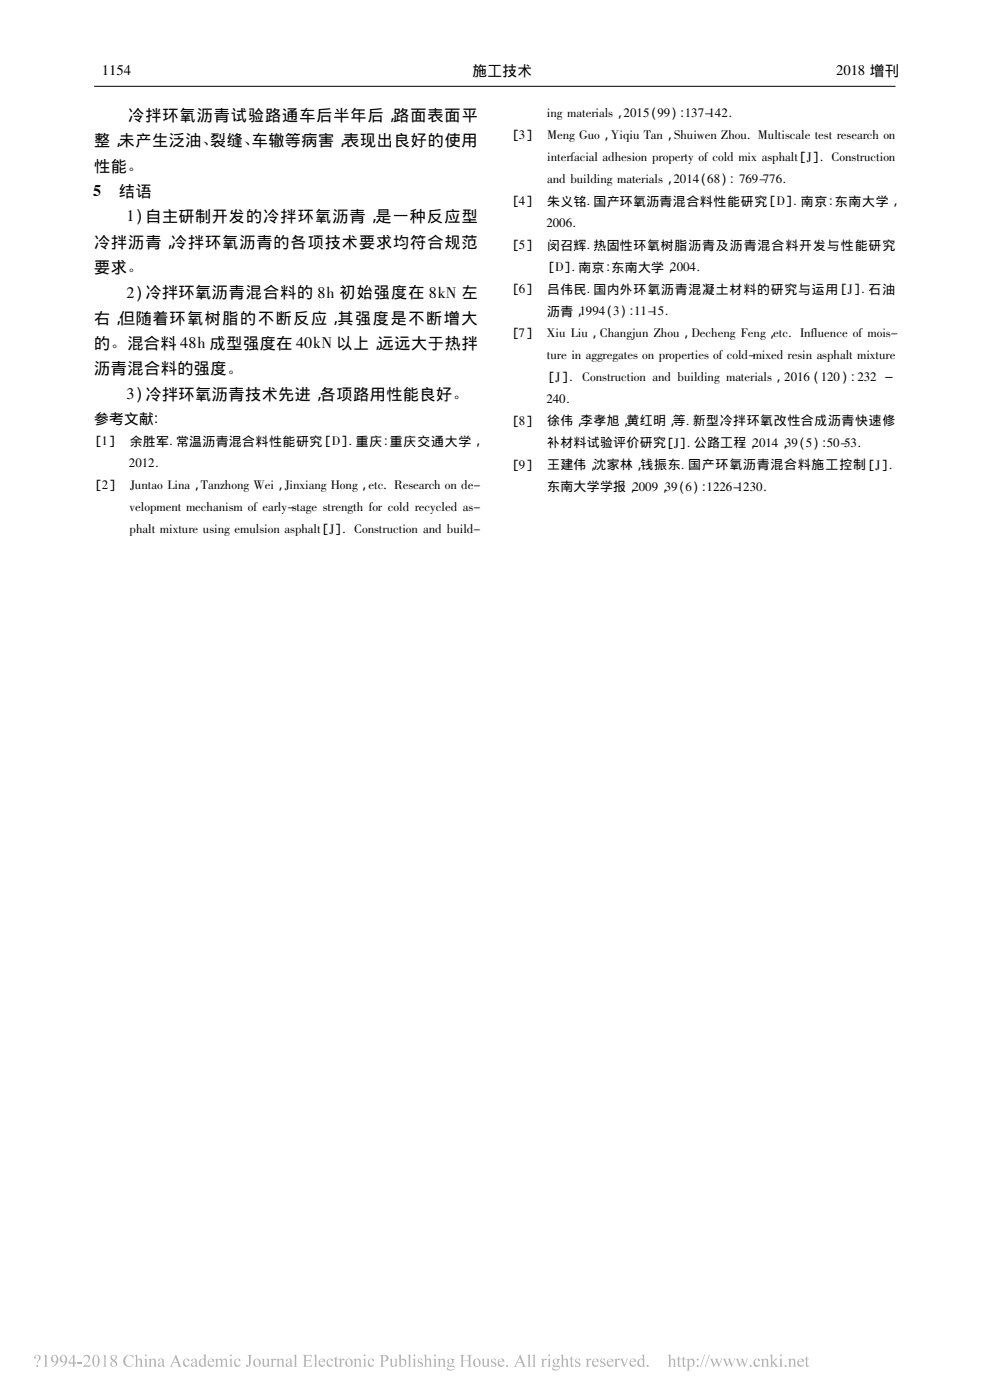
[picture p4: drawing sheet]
<svg xmlns="http://www.w3.org/2000/svg" width="210mm" height="297mm" viewBox="0 0 210 297" stroke-linecap="round" stroke-linejoin="round" font-family="sans-serif">
<path d="M20 18.3h169.9" fill="none" stroke="#000" stroke-width=".21"/>
<g fill="#b3b3b3">
<path d="M7.3 287.7a.73 .73 0 0 1 1.2-.1 .73 .73 0 0 1-.3 1.2l-.3 .5v-.5a.79 .79 0 0 0-.1-1.3 .48 .48 0 0 0-.3 .7l-.2-.2zM7.7 289.7a.22 .22 0 0 1 .4 0 .22 .22 0 0 1-.4 0z" fill-rule="evenodd"/>
<path d="M141.6 287.5l.6-.2v1.2a.54 .54 0 0 1 .7-.3 .54 .54 0 0 1 .3 .7v.9l.3 .1h-.9l.3-.2v-1a.35 .35 0 0 0-.3-.3 .35 .35 0 0 0-.4 .2v1.2l.3 .1h-.9l.3-.2v-2z" fill-rule="evenodd"/>
<path d="M13 287.5a.93 .93 0 0 1 1.1 .3 .93 .93 0 0 1 .1 1.1 1.34 1.34 0 0 1-1.5 1 1.26 1.26 0 0 0 1.1-1.1 .77 .77 0 0 1-1.1-.2 .77 .77 0 0 1 .3-1.1zM13.3 287.5a.64 .64 0 0 0-.3 .9 .64 .64 0 0 0 .9 .3 .99 .99 0 0 0-.5-1.2z" fill-rule="evenodd"/>
<path d="M15.6 287.4h.2v1.6h.3v.2h-.3v.7h-.3v-.7h-1v-.2zM15.5 287.7l-.8 1.3h.8z" fill-rule="evenodd"/>
<path d="M16.4 288.9h1v.3h-1z" fill-rule="evenodd"/>
<path d="M17.9 287.5a.77 .77 0 0 1 1.1 .2 .77 .77 0 0 1-.2 1.1l-.8 .8h.9l.4-.2-.2 .5h-1.5a2.65 2.65 0 0 0 1.2-1.9 .6 .6 0 0 0-.6-.3 .6 .6 0 0 0-.5 .4z" fill-rule="evenodd"/>
<path d="M19.9 287.6a.73 .73 0 0 1 .9-.1 .73 .73 0 0 1 .3 .8 1.08 1.08 0 0 1-1 1.6 1.75 1.75 0 0 1-.2-2.3zM20.2 287.5a2.28 2.28 0 0 0 0 2.3h.3a2.23 2.23 0 0 0 0-2.3z" fill-rule="evenodd"/>
<path d="M21.8 287.7l.6-.3v2.2l.3 .3h-.9l.3-.1v-1.7v-.4z" fill-rule="evenodd"/>
<path d="M45.5 288.4l.6-.2v.3a.52 .52 0 0 1 .5-.3 .52 .52 0 0 1 .5 .3 .53 .53 0 0 1 .7-.3 .53 .53 0 0 1 .4 .6v.9l.2 .2h-.8l.3-.2v-.9a.35 .35 0 0 0-.3-.4 .35 .35 0 0 0-.4 .3v1.1l.2 .1h-.8l.2-.2v-.9a.37 .37 0 0 0-.2-.4 .37 .37 0 0 0-.5 .2v1.1l.3 .2h-.8l.2-.1v-1.3z" fill-rule="evenodd"/>
<path d="M125.8 288.4a.67 .67 0 0 1 .8-.2 .67 .67 0 0 1 .4 .7h-1.2a.6 .6 0 0 0 .4 .7 .6 .6 0 0 0 .8-.4 .74 .74 0 0 1-1 .7 .74 .74 0 0 1-.4-1.1zM126 288.4l-.2 .3h.8a.39 .39 0 0 0-.2-.3 .39 .39 0 0 0-.4 0z" fill-rule="evenodd"/>
<path d="M28.5 287.5l.6-.2v1.2a.55 .55 0 0 1 .7-.3 .55 .55 0 0 1 .3 .7v.8l.3 .2h-.8l.2-.2v-1a.35 .35 0 0 0-.3-.3 .35 .35 0 0 0-.4 .2v1.1l.3 .2h-.9l.3-.1v-.3v-1.7v-.3z" fill-rule="evenodd"/>
<path d="M78.2 288.4a.54 .54 0 0 1 .7-.3 .54 .54 0 0 1 .3 .6h-.1a.42 .42 0 0 0-.5-.4 .42 .42 0 0 0-.3 .6 .59 .59 0 0 0 .4 .7 .59 .59 0 0 0 .7-.4 .75 .75 0 0 1-1 .7 .75 .75 0 0 1-.4-1.1z" fill-rule="evenodd"/>
<path d="M9.2 287.7l.7-.3v2.3l.3 .2h-.9l.3-.1v-2z" fill-rule="evenodd"/>
<path d="M53.6 289a.85 .85 0 0 1 1.7 0 .85 .85 0 0 1-1.7 0zM54.2 288.4a.86 .86 0 0 0 .5 1.4 .91 .91 0 0 0-.3-1.5z" fill-rule="evenodd"/>
<path d="M128.9 288.4a.69 .69 0 0 1 .8-.2 .69 .69 0 0 1 .4 .7h-1.2a.6 .6 0 0 0 .4 .7 .6 .6 0 0 0 .8-.4 .73 .73 0 0 1-1 .7 .73 .73 0 0 1-.4-1.1zM129.1 288.4l-.2 .3h.9a.4 .4 0 0 0-.3-.4 .4 .4 0 0 0-.4 .1z" fill-rule="evenodd"/>
<path d="M39.1 288.4a.56 .56 0 0 1 .6-.2 .56 .56 0 0 1 .4 .5 .27 .27 0 0 1-.3-.1 .27 .27 0 0 1-.1-.2 .6 .6 0 0 0-.6 .3 .6 .6 0 0 0 .2 .7 .55 .55 0 0 0 .5 .2 .55 .55 0 0 0 .5-.4 .76 .76 0 0 1-1 .7 .76 .76 0 0 1-.5-1.1z" fill-rule="evenodd"/>
<path d="M88.7 288.3l.9-.1v.5a.45 .45 0 0 0-.3-.4 .45 .45 0 0 0-.5 .1v.3l.3 .2a.59 .59 0 0 1 .5 .7 .59 .59 0 0 1-.9 .3h-.1v-.5a.45 .45 0 0 0 .3 .4 .45 .45 0 0 0 .5-.2v-.3l-.7-.4z" fill-rule="evenodd"/>
<path d="M44.2 288.4a.69 .69 0 0 1 .8-.2 .69 .69 0 0 1 .5 .7h-1.2a.6 .6 0 0 0 .3 .7 .6 .6 0 0 0 .8-.4 .73 .73 0 0 1-.9 .7 .73 .73 0 0 1-.4-1.1zM44.4 288.4l-.1 .3h.8a.4 .4 0 0 0-.2-.4 .4 .4 0 0 0-.5 .1z" fill-rule="evenodd"/>
<path d="M23.6 287.5a.63 .63 0 0 1 1 .1 .63 .63 0 0 1-.3 .9 .73 .73 0 0 1 .6 .9 .73 .73 0 0 1-.8 .6 .73 .73 0 0 1-.7-.8l.5-.6a.68 .68 0 0 1-.3-1.1zM23.8 287.6l-.1 .3 .5 .6a.49 .49 0 0 0 .4-.7 .49 .49 0 0 0-.8-.2zM24 288.7a.55 .55 0 0 0-.3 .8 .55 .55 0 0 0 .9 .1l-.1-.4z" fill-rule="evenodd"/>
<path d="M133.7 288.4a.69 .69 0 0 1 .8-.2 .69 .69 0 0 1 .4 .7h-1.2a.6 .6 0 0 0 .4 .7 .6 .6 0 0 0 .8-.4 .73 .73 0 0 1-1 .7 .73 .73 0 0 1-.4-1.1zM133.9 288.4l-.2 .3h.8a.4 .4 0 0 0-.2-.4 .4 .4 0 0 0-.4 .1z" fill-rule="evenodd"/>
<path d="M49.8 288.4a.54 .54 0 0 1 .7-.3 .54 .54 0 0 1 .4 .6h-.2a.42 .42 0 0 0-.5-.4 .42 .42 0 0 0-.3 .6 .59 .59 0 0 0 .4 .7 .59 .59 0 0 0 .7-.4 .75 .75 0 0 1-.9 .7 .75 .75 0 0 1-.4-1.1z" fill-rule="evenodd"/>
<path d="M52.5 287.4h1l-.3 .3v1.4a.58 .58 0 0 1-.3 .7 .58 .58 0 0 1-.7-.1l.2-.2 .3 .3 .1-.2v-1.9z" fill-rule="evenodd"/>
<path d="M55.4 288.2h.6v1.1a.36 .36 0 0 0 .3 .4 .36 .36 0 0 0 .4-.2v-1.1l-.2-.2h.5v1.4l.3 .1-.6 .2v-.3a.54 .54 0 0 1-.6 .3 .54 .54 0 0 1-.4-.6v-.9z" fill-rule="evenodd"/>
<path d="M57.3 288.4l.6-.2v.3l.4-.3a.18 .18 0 0 1 .3 .1 .18 .18 0 0 1-.2 .2l-.3-.1-.2 .3v1l.3 .2h-.9l.3-.1v-.3v-1z" fill-rule="evenodd"/>
<path d="M105.8 288.4a.69 .69 0 0 1 .7-.2 .69 .69 0 0 1 .5 .7h-1.2a.6 .6 0 0 0 .4 .7 .6 .6 0 0 0 .7-.4 .73 .73 0 0 1-.9 .7 .73 .73 0 0 1-.4-1.1zM105.9 288.4l-.1 .3h.8a.4 .4 0 0 0-.2-.4 .4 .4 0 0 0-.5 .1z" fill-rule="evenodd"/>
<path d="M62.3 287.5l.5-.2v2.5l.3 .1h-.8l.2-.4v-1.8z" fill-rule="evenodd"/>
<path d="M60.8 288.3a.6 .6 0 0 1 .7-.1 .6 .6 0 0 1 .3 .6l.1 .9h.2l-.4 .2-.1-.2a.49 .49 0 0 1-.8 .2 .49 .49 0 0 1-.1-.7l.9-.4-.1-.3a.35 .35 0 0 0-.4-.2 .35 .35 0 0 0-.2 .5l-.3-.2zM61 289.2v.5h.3l.3-.1v-.7z" fill-rule="evenodd"/>
<path d="M64.2 287.4h1.9v.6l-.3-.4-.9-.1v1h.8l.2-.3v.8l-.2-.3h-.8l.1 1.1a.89 .89 0 0 0 1.2-.5l-.1 .6h-1.9l.3-.1v-.3v-1.8z" fill-rule="evenodd"/>
<path d="M66.5 287.5l.6-.2v2.4l.2 .2h-.8l.3-.1v-2.1z" fill-rule="evenodd"/>
<path d="M92.1 287.5a.2 .2 0 0 1 .4 0 .2 .2 0 0 1-.4 0zM91.8 288.4l.6-.2v1.5l.3 .2h-.8l.2-.1v-1.3z" fill-rule="evenodd"/>
<path d="M71.3 287.7l.1 .5h.4l-.4 .1v1.3l.1 .1 .3-.1a.38 .38 0 0 1-.5 .4 .38 .38 0 0 1-.3-.5v-1.2h-.2z" fill-rule="evenodd"/>
<path d="M130.2 288.4l.6-.2v.3l.3-.3h.2a.2 .2 0 0 1 .1 .3 .2 .2 0 0 1-.3-.1l-.3 .3v1l.3 .2h-.9l.3-.2v-1.2z" fill-rule="evenodd"/>
<path d="M71.8 288.4l.6-.2v.3l.3-.3h.2a.2 .2 0 0 1 .1 .3 .21 .21 0 0 1-.4-.1l-.2 .3v1l.3 .2h-.9l.3-.2v-1.2z" fill-rule="evenodd"/>
<path d="M127.4 288.3l.9-.1v.5a.47 .47 0 0 0-.3-.4 .47 .47 0 0 0-.5 .1l.3 .5a.59 .59 0 0 1 .6 .8 .59 .59 0 0 1-1 .2h-.1v-.5a.48 .48 0 0 0 .3 .4 .48 .48 0 0 0 .6-.2l-.1-.3-.7-.4z" fill-rule="evenodd"/>
<path d="M77.2 287.5a.18 .18 0 0 1 .3 0 .18 .18 0 0 1-.3 0zM76.9 288.4l.6-.2v1.5l.3 .2h-.9l.3-.1v-.3v-1z" fill-rule="evenodd"/>
<path d="M30.8 287.5a.18 .18 0 0 1 .3 0 .18 .18 0 0 1-.3 0zM30.5 288.4l.6-.2v1.5l.3 .2h-.8l.2-.1v-1.3z" fill-rule="evenodd"/>
<path d="M80.5 287.4h.9a.76 .76 0 0 1 1 .8 .76 .76 0 0 1-1.2 .5v1.1l.4 .1h-1.1l.3-.1 .1-.3v-1.8zM81.2 287.6v1a.57 .57 0 0 0 .8-.5 .57 .57 0 0 0-.8-.5z" fill-rule="evenodd"/>
<path d="M82.5 288.2h.6v1.1a.36 .36 0 0 0 .3 .4 .36 .36 0 0 0 .5-.2l-.1-1.1-.2-.2h.5v1.3l.1 .2h.2l-.5 .2v-.3a.54 .54 0 0 1-.7 .3 .54 .54 0 0 1-.4-.6v-.9z" fill-rule="evenodd"/>
<path d="M48.8 287.5a.2 .2 0 0 1 .4 0 .2 .2 0 0 1-.4 0zM48.6 288.4l.5-.2 .1 1.5 .2 .2h-.8l.2-.1 .1-.3-.1-1z" fill-rule="evenodd"/>
<path d="M86.5 287.5l.5-.2v2.5l.3 .1h-.8l.2-.4v-1.8z" fill-rule="evenodd"/>
<path d="M87.7 287.5a.2 .2 0 0 1 .4 0 .2 .2 0 0 1-.4 0zM87.5 288.4l.6-.2v1.5l.2 .2h-.8l.2-.1v-1.3z" fill-rule="evenodd"/>
<path d="M40.6 288.5a.61 .61 0 0 1 .7-.3 .61 .61 0 0 1 .4 .6l.1 .9h.2l-.4 .2-.1-.2a.49 .49 0 0 1-.8 .2 .49 .49 0 0 1-.1-.7l.9-.4-.1-.3a.35 .35 0 0 0-.4-.2 .35 .35 0 0 0-.2 .5l-.2-.1zM40.9 289.2v.5h.3l.3-.1v-.7z" fill-rule="evenodd"/>
<path d="M67.8 288.4a.67 .67 0 0 1 .8-.2 .67 .67 0 0 1 .4 .7h-1.2a.6 .6 0 0 0 .4 .7 .6 .6 0 0 0 .8-.4 .74 .74 0 0 1-1 .7 .74 .74 0 0 1-.4-1.1zM68 288.4l-.2 .3h.8a.39 .39 0 0 0-.2-.3 .39 .39 0 0 0-.4 0z" fill-rule="evenodd"/>
<path d="M145.6 288.4l.6-.2v.4a.62 .62 0 0 1 .7-.4 .62 .62 0 0 1 .4 .8 .76 .76 0 0 1-.3 .8 .76 .76 0 0 1-.8 0v.7l.2 .2h-.9l.3-.1v-.3v-1.8zM146.2 288.7v.6a.46 .46 0 0 0 .5 .6 .46 .46 0 0 0 .3-.7 .49 .49 0 0 0-.2-.7 .49 .49 0 0 0-.6 .2z" fill-rule="evenodd"/>
<path d="M92.7 288.4l.6-.2v.3a.54 .54 0 0 1 .7-.3 .54 .54 0 0 1 .4 .6v1l.2 .1h-.8l.3-.2v-.9l-.1-.3-.2-.1-.5 .2v1.1l.3 .2h-.8l.2-.2v-1.2z" fill-rule="evenodd"/>
<path d="M95.1 288.4l.4-.2 .9 .1v.2h-.3a.68 .68 0 0 1-.1 .8 .68 .68 0 0 1-.8 .1l-.1 .2 .3 .1a.73 .73 0 0 1 1 .5 .9 .9 0 0 1-.8 .6 .9 .9 0 0 1-.8-.5l.3-.4-.2-.3 .3-.3-.3-.5zM95.3 288.4a.48 .48 0 0 0-.1 .6 .48 .48 0 0 0 .6 .2 .48 .48 0 0 0 .1-.6 .48 .48 0 0 0-.6-.2zM95.1 289.9l-.1 .3a.73 .73 0 0 0 .7 .3 .73 .73 0 0 0 .6-.5z" fill-rule="evenodd"/>
<path d="M114.7 288.4l.6-.2v.3l.3-.3h.2a.2 .2 0 0 1 .1 .3 .21 .21 0 0 1-.4-.1l-.2 .3v1l.3 .2h-.9l.3-.2v-1.2z" fill-rule="evenodd"/>
<path d="M97.5 287.4h1.1l-.4 .3v.9h1.2v-1l-.3-.2h1l-.3 .2v2l.3 .3h-1l.3-.1v-1.1h-1.2v.9l.4 .3h-1.1l.3-.1 .1-.3v-1.8z" fill-rule="evenodd"/>
<path d="M167.1 288.4l.6-.2v.3a.52 .52 0 0 1 .6-.3 .52 .52 0 0 1 .4 .6v1l.2 .1h-.8l.2-.1 .1-.3v-.9l-.3-.2-.4 .2v1.2l.2 .1h-.8l.3-.2v-1.2z" fill-rule="evenodd"/>
<path d="M102.1 288.2h.6v1.1a.36 .36 0 0 0 .2 .4 .36 .36 0 0 0 .5-.2l-.1-1.1-.2-.2h.6v1.4l.3 .1-.6 .2v-.3a.54 .54 0 0 1-.7 .3 .54 .54 0 0 1-.4-.6v-.9z" fill-rule="evenodd"/>
<path d="M104.3 288.3l.9-.1v.5a.47 .47 0 0 0-.3-.4 .47 .47 0 0 0-.5 .1l.2 .5a.59 .59 0 0 1 .6 .8 .59 .59 0 0 1-1 .2h-.1v-.5a.48 .48 0 0 0 .4 .4 .48 .48 0 0 0 .5-.2l-.1-.3-.7-.4z" fill-rule="evenodd"/>
<path d="M69.5 288.4a.54 .54 0 0 1 .6-.3 .54 .54 0 0 1 .4 .6h-.2a.42 .42 0 0 0-.5-.4 .42 .42 0 0 0-.3 .6 .59 .59 0 0 0 .4 .7 .59 .59 0 0 0 .8-.4 .75 .75 0 0 1-1 .7 .75 .75 0 0 1-.4-1.1z" fill-rule="evenodd"/>
<path d="M156 288.2h.7l-.1 .2 .4 1.1 .4-.8-.4-.5h.8l-.2 .2 .4 1.1 .4-1.1-.2-.2 .5 .1-.7 1.6-.6-1.1-.6 1.1-.6-1.5z" fill-rule="evenodd"/>
<path d="M110.3 287.4l1 2.3 .3 .2h-1l.3-.2-.2-.6h-1l-.2 .6 .2 .2h-.7l.4-.5zM110.2 288l-.5 1h.9z" fill-rule="evenodd"/>
<path d="M111.8 287.5l.6-.2v2.4l.2 .2h-.8l.3-.1v-2.1z" fill-rule="evenodd"/>
<path d="M112.9 287.5l.5-.2v2.2l.1 .3 .2 .1h-.8l.2-.1v-.3v-1.7v-.3z" fill-rule="evenodd"/>
<path d="M43.1 287.5l.5-.2v2.3l.3 .1-.6 .2v-.2a.74 .74 0 0 1-1 0 .74 .74 0 0 1 0-1l.4-.5 .6 .1v-.6zM42.7 288.4a.77 .77 0 0 0 .5 1.3l.1-.1v-.9a.39 .39 0 0 0-.2-.3 .39 .39 0 0 0-.4 0z" fill-rule="evenodd"/>
<path d="M116.3 287.5a.2 .2 0 0 1 .4 0 .2 .2 0 0 1-.4 0zM116.1 288.4l.6-.2v1.6l.2 .1h-.8l.2-.2v-1.2z" fill-rule="evenodd"/>
<path d="M117.4 288.4l.5-.2 .9 .2-.4 .1a.68 .68 0 0 1-.1 .8 .68 .68 0 0 1-.8 .1l-.1 .2 .3 .1a.72 .72 0 0 1 1.1 .5 .9 .9 0 0 1-.8 .6 .9 .9 0 0 1-.9-.5l.3-.4-.1-.3 .2-.3-.3-.4zM117.6 288.4a.49 .49 0 0 0-.1 .6 .49 .49 0 0 0 .6 .2 .5 .5 0 0 0 .1-.6 .5 .5 0 0 0-.6-.2zM117.5 289.9l-.2 .3a.73 .73 0 0 0 .7 .3 .73 .73 0 0 0 .6-.5z" fill-rule="evenodd"/>
<path d="M160.1 288.4a.56 .56 0 0 1 .6-.2 .56 .56 0 0 1 .4 .5 .27 .27 0 0 1-.3-.1 .27 .27 0 0 1-.1-.2 .6 .6 0 0 0-.6 .3 .6 .6 0 0 0 .2 .7 .55 .55 0 0 0 .5 .2 .55 .55 0 0 0 .5-.4 .76 .76 0 0 1-1 .7 .76 .76 0 0 1-.5-1.1z" fill-rule="evenodd"/>
<path d="M121.3 287.7v.5h.4l-.4 .1v1.3l.1 .1 .3-.1a.32 .32 0 0 1-.3 .3 .32 .32 0 0 1-.4-.2v-1.4h-.2z" fill-rule="evenodd"/>
<path d="M122.1 288.3l.9-.1v.5a.44 .44 0 0 0-.3-.4 .44 .44 0 0 0-.5 .2l.3 .4a.59 .59 0 0 1 .5 .7 .59 .59 0 0 1-.9 .3h-.1v-.5a.48 .48 0 0 0 .3 .4 .48 .48 0 0 0 .5-.2v-.3l-.8-.5z" fill-rule="evenodd"/>
<path d="M74.9 288.4l.6-.2v.3a.52 .52 0 0 1 .7-.3 .52 .52 0 0 1 .3 .6l.1 1 .2 .1h-.8l.2-.1v-.3v-.9l-.2-.2-.5 .2v1.2l.3 .1h-.8l.2-.2v-1.2z" fill-rule="evenodd"/>
<path d="M124.2 288.4l.6-.2v.3l.3-.3 .3 .1a.23 .23 0 0 1-.2 .2 .23 .23 0 0 1-.2-.1l-.2 .3v1l.3 .2h-.9l.3-.2v-1.2z" fill-rule="evenodd"/>
<path d="M153.3 288.2h.7l-.1 .3 .4 1 .4-.8-.4-.5h.7l-.1 .3 .4 1 .4-1.1-.2-.2 .5 .1-.3 .2-.5 1.4-.5-1.1-.6 1.1-.6-1.5z" fill-rule="evenodd"/>
<path d="M73.1 289a.86 .86 0 0 1 1.7 0 .86 .86 0 0 1-1.7 0zM73.7 288.4a.88 .88 0 0 0 .5 1.4 .9 .9 0 0 0-.3-1.5z" fill-rule="evenodd"/>
<path d="M37.3 287.4l1 2.3 .3 .2h-1l.3-.2-.3-.6h-.9l-.3 .6 .3 .2h-.8l.5-.5zM37.2 288l-.5 1h.9z" fill-rule="evenodd"/>
<path d="M118.9 287.5l.6-.2v1.2a.55 .55 0 0 1 .7-.3 .55 .55 0 0 1 .3 .7v.9l.2 .1h-.8l.3-.2v-1a.35 .35 0 0 0-.4-.3 .35 .35 0 0 0-.3 .2v1.2l.2 .1h-.8l.2-.1v-2.1z" fill-rule="evenodd"/>
<path d="M84.4 287.5l.6-.2v1.2a.69 .69 0 0 1 1-.2 .69 .69 0 0 1 .1 1 .91 .91 0 0 1-1.4 .5v-2.1zM85.1 288.5l-.1 1.2a.64 .64 0 0 0 .9-.2 .64 .64 0 0 0-.2-.9l-.3-.2z" fill-rule="evenodd"/>
<path d="M136.1 287.5l.5-.2v2.2l.1 .2h.2l-.6 .2v-.2a.75 .75 0 0 1-1 0 .75 .75 0 0 1 0-1l.5-.5 .5 .1v-.7zM135.7 288.4a.75 .75 0 0 0-.2 .8 .75 .75 0 0 0 .7 .5l.1-.1v-.9a.39 .39 0 0 0-.2-.3 .39 .39 0 0 0-.4 0z" fill-rule="evenodd"/>
<path d="M58.6 288.4l.6-.2v.3a.52 .52 0 0 1 .6-.3 .52 .52 0 0 1 .3 .6l.1 1 .2 .1h-.8l.2-.1 .1-.3-.1-.9-.2-.2-.4 .2v1.2l.2 .1h-.8l.2-.2v-1.2z" fill-rule="evenodd"/>
<path d="M31.4 288.4l.6-.2v.3a.54 .54 0 0 1 .7-.3 .54 .54 0 0 1 .4 .6v1l.2 .1h-.8l.2-.2v-.9v-.3l-.2-.1-.5 .2v1.1l.3 .2h-.8l.2-.2v-1.2z" fill-rule="evenodd"/>
<path d="M11 287.7a.85 .85 0 0 1 1.1-.1 .85 .85 0 0 1 .3 1.1 1.38 1.38 0 0 1-1.6 1.2 1.2 1.2 0 0 0 1.2-1.1 .75 .75 0 0 1-1.1-.1 .75 .75 0 0 1 .1-1zM11.3 287.7a.65 .65 0 0 0-.1 .7 .65 .65 0 0 0 .7 .3 .74 .74 0 0 0-.5-1.2z" fill-rule="evenodd"/>
<path d="M144 287.7l.1 .5h.4l-.4 .1v1.3l.1 .1 .3-.1a.39 .39 0 0 1-.4 .4 .39 .39 0 0 1-.3-.5v-1.2h-.3z" fill-rule="evenodd"/>
<path d="M145.1 287.7v.5h.4l-.4 .1v1.3l.1 .1 .3-.1a.32 .32 0 0 1-.4 .3 .32 .32 0 0 1-.3-.2v-1.4h-.3z" fill-rule="evenodd"/>
<path d="M33.7 288.3a.62 .62 0 0 1 .7-.1 .62 .62 0 0 1 .3 .6l.1 .9h.2l-.4 .2-.2-.2a.51 .51 0 0 1-.9 .1 .51 .51 0 0 1 .5-.8l.4-.2v-.3a.36 .36 0 0 0-.4-.2 .36 .36 0 0 0-.3 .5l-.1-.1zM33.8 289.2l.1 .5h.3l.2-.1v-.7z" fill-rule="evenodd"/>
<path d="M147.8 288.4a.21 .21 0 0 1 .4 0 .21 .21 0 0 1-.4 0zM147.7 289.7a.25 .25 0 0 1 .5 0 .25 .25 0 0 1-.5 0z" fill-rule="evenodd"/>
<path d="M149.4 287.3h.1l-.9 2.6h-.1z" fill-rule="evenodd"/>
<path d="M150.4 287.3h.2l-1 2.6h-.1z" fill-rule="evenodd"/>
<path d="M150.6 288.2h.7l-.2 .3 .4 1 .4-.8-.3-.5h.7l-.1 .3 .3 1 .4-1.1-.2-.2 .5 .1-.2 .2-.5 1.4-.5-1.1-.6 1.1z" fill-rule="evenodd"/>
<path d="M26.6 287.7a1.78 1.78 0 0 1 1.6-.2l.1-.1v.8a.92 .92 0 0 0-1.1-.7 .92 .92 0 0 0-.6 1.2 .98 .98 0 0 0 .6 1.1 .98 .98 0 0 0 1.2-.5 1.24 1.24 0 0 1-1.9 .3 1.24 1.24 0 0 1 .1-1.9z" fill-rule="evenodd"/>
<path d="M89.9 287.5l.5-.2v1.2a.55 .55 0 0 1 .7-.3 .55 .55 0 0 1 .3 .7v.8l.3 .2h-.8l.2-.2v-1a.35 .35 0 0 0-.3-.3 .35 .35 0 0 0-.4 .2v1.1l.3 .2h-.8l.2-.1v-.3v-1.7v-.3z" fill-rule="evenodd"/>
<path d="M100.3 289a.85 .85 0 0 1 1.7 0 .85 .85 0 0 1-1.7 0zM100.8 288.4a.86 .86 0 0 0 .6 1.4 .91 .91 0 0 0-.4-1.5z" fill-rule="evenodd"/>
<path d="M161.3 288.4l.6-.2v.3a.54 .54 0 0 1 .7-.3 .54 .54 0 0 1 .3 .6v1l.3 .1h-.8l.2-.2v-.9v-.3l-.3-.1-.4 .2v1.1l.3 .2h-.8l.2-.2v-1.2z" fill-rule="evenodd"/>
<path d="M163.2 287.5l.6-.2v1.7l.6-.6-.1-.2h.7l-.9 .7 1 1h-.8l.1-.2-.6-.7v.8l.3 .1h-.9l.3-.1v-.3v-1.7l-.1-.3z" fill-rule="evenodd"/>
<path d="M165.5 287.5a.18 .18 0 0 1 .3 0 .18 .18 0 0 1-.3 0zM165.2 288.4l.6-.2v1.5l.3 .2h-.9l.3-.1v-1.3z" fill-rule="evenodd"/>
<path d="M131.5 288.2h.8l-.2 .2 .4 1.1 .4-1.1-.1-.2h.5l-.8 1.7-.8-1.5z" fill-rule="evenodd"/>
<path d="M169.3 288.4a.67 .67 0 0 1 .8-.2 .67 .67 0 0 1 .4 .7h-1.1a.6 .6 0 0 0 .3 .7 .6 .6 0 0 0 .8-.4 .74 .74 0 0 1-1 .7 .74 .74 0 0 1-.4-1.1zM169.5 288.4l-.1 .3h.7a.39 .39 0 0 0-.1-.3 .39 .39 0 0 0-.5 0z" fill-rule="evenodd"/>
<path d="M171.2 287.7v.5h.4l-.4 .1v1.3l.1 .1 .3-.1a.32 .32 0 0 1-.3 .3 .32 .32 0 0 1-.4-.2v-1.4h-.3z" fill-rule="evenodd"/>
<circle cx="107.5" cy="289.7" r=".23"/>
<circle cx="166.6" cy="289.7" r=".23"/>
<circle cx="159.2" cy="289.7" r=".23"/>
<circle cx="137.4" cy="289.7" r=".22"/>
</g>
<g font-size="3.4">
<text x="27.2" y="25.7">冷拌环氧沥青试验路通车后半年后，</text>
<text x="83.4" y="25.7">路面表面平</text>
<text x="20" y="31">整，</text>
<text x="25.2" y="31">未产生泛油、 裂缝、 车辙等病害，</text>
<text x="72.8" y="31">表现出良好的使用</text>
<text x="19.8" y="41.6">5</text>
<text x="20" y="36.4">性能。</text>
<text x="25.2" y="41.8">结语</text>
<text x="26.8" y="47">1 自主研制开发的冷拌环氧沥青，是一种反应型</text>
<text x="20" y="52.5">冷拌沥青，</text>
<text x="36.3" y="52.5">冷拌环氧沥青的各项技术要求均符合规范</text>
<text x="20" y="57.9">要求。</text>
<text x="26.8" y="63.1">2 冷拌环氧沥青混合料的 8h 初始强度在 8kN 左</text>
<text x="20" y="68.7">右，</text>
<text x="25.3" y="68.7">但随着环氧树脂的不断反应，其强度是不断增大</text>
<text x="20" y="74">的。</text>
<text x="27" y="74">混合料 48h 成型强度在 40kN 以上，</text>
<text x="80.2" y="74">远远大于热拌</text>
<text x="20" y="79.4">沥青混合料的强度。</text>
<text x="26.8" y="84.6">3 冷拌环氧沥青技术先进，</text>
<text x="67.8" y="84.8">各项路用性能良好。</text>
</g>
<g font-size="3.1">
<text x="21.6" y="16">1154</text>
<text x="100.2" y="16.1">施工技术</text>
<text x="177.4" y="15.9">2018 增刊</text>
<text x="20" y="89.9">参考文献</text>
</g>
<g font-size="2.7">
<text x="108" y="29.6">［3］</text>
<text x="116" y="24.9">ing materials，2015</text>
<text x="116" y="29.6">Meng Guo，Yiqiu Tan，Shuiwen Zhou． Multiscale test research on</text>
<text x="139.4" y="24.9">99):137-142．</text>
<text x="116" y="34.2">interfacial adhesion property of cold mix asphalt［J］． Construction</text>
<text x="116" y="38.9">and building materials，2014</text>
<text x="150" y="38.9">68): 769-776．</text>
<text x="108" y="43.5">［4］</text>
<text x="116" y="43.7">朱义铭． 国产环氧沥青混合料性能研究［D］． 南京 东南大学，</text>
<text x="108" y="52.8">［5］</text>
<text x="115.9" y="48.2">2006．</text>
<text x="116" y="53">闵召辉． 热固性环氧树脂沥青及沥青混合料开发与性能研究</text>
<text x="115.5" y="57.5">［D］． 南京 东南大学，</text>
<text x="142.2" y="57.5">2004．</text>
<text x="108" y="62.1">［6］</text>
<text x="116" y="62.3">吕伟民． 国内外环氧沥青混凝土材料的研究与运用［J］． 石油</text>
<text x="108" y="71.5">［7］</text>
<text x="116" y="71.5">Xiu Liu，Changjun Zhou，Decheng Feng，etc． Influence of mois-</text>
<text x="116" y="66.9">沥青，</text>
<text x="122.9" y="66.8">1994</text>
<text x="130" y="66.8">3):11-15．</text>
<text x="116" y="76.1">ture in aggregates on properties of cold-mixed resin asphalt mixture</text>
<text x="115.5" y="80.8">［J］．</text>
<text x="123.5" y="80.8">Construction and building materials，2016</text>
<text x="174.1" y="80.8">120):232</text>
<text x="115.9" y="85.4">240．</text>
<text x="19.5" y="94.4">［1］</text>
<text x="27.5" y="94.6">余胜军． 常温沥青混合料性能研究［D］． 重庆 重庆交通大学，</text>
<text x="108" y="90.1">［8］</text>
<text x="116" y="90.2">徐伟，</text>
<text x="116" y="94.9">补材料试验评价研究［J］． 公路工程，</text>
<text x="123.1" y="90.2">李孝旭，</text>
<text x="132.9" y="90.2">黄红明，</text>
<text x="142.7" y="90.2">等． 新型冷拌环氧改性合成沥青快速修</text>
<text x="159.6" y="94.7">2014，</text>
<text x="166.5" y="94.7">39</text>
<text x="170.9" y="94.7">5):50-53．</text>
<text x="27.4" y="99.1">2012．</text>
<text x="108" y="99.4">［9］</text>
<text x="116" y="99.5">王建伟，</text>
<text x="125.9" y="99.5">沈家林，钱振东． 国产环氧沥青混合料施工控制［J］．</text>
<text x="19.5" y="103.7">［2］</text>
<text x="27.6" y="103.7">Juntao Lina，Tanzhong Wei，Jinxiang Hong，etc． Ｒesearch on de-</text>
<text x="116" y="104.2">东南大学学报，</text>
<text x="134.1" y="104">2009，</text>
<text x="141" y="104">39</text>
<text x="145.4" y="104">6):1226-1230．</text>
<text x="27.5" y="108.4">velopment mechanism of early-stage strength for cold recycled as-</text>
<text x="27.5" y="113.1">phalt mixture using emulsion asphalt［J］． Construction and build-</text>
</g>
</svg>
